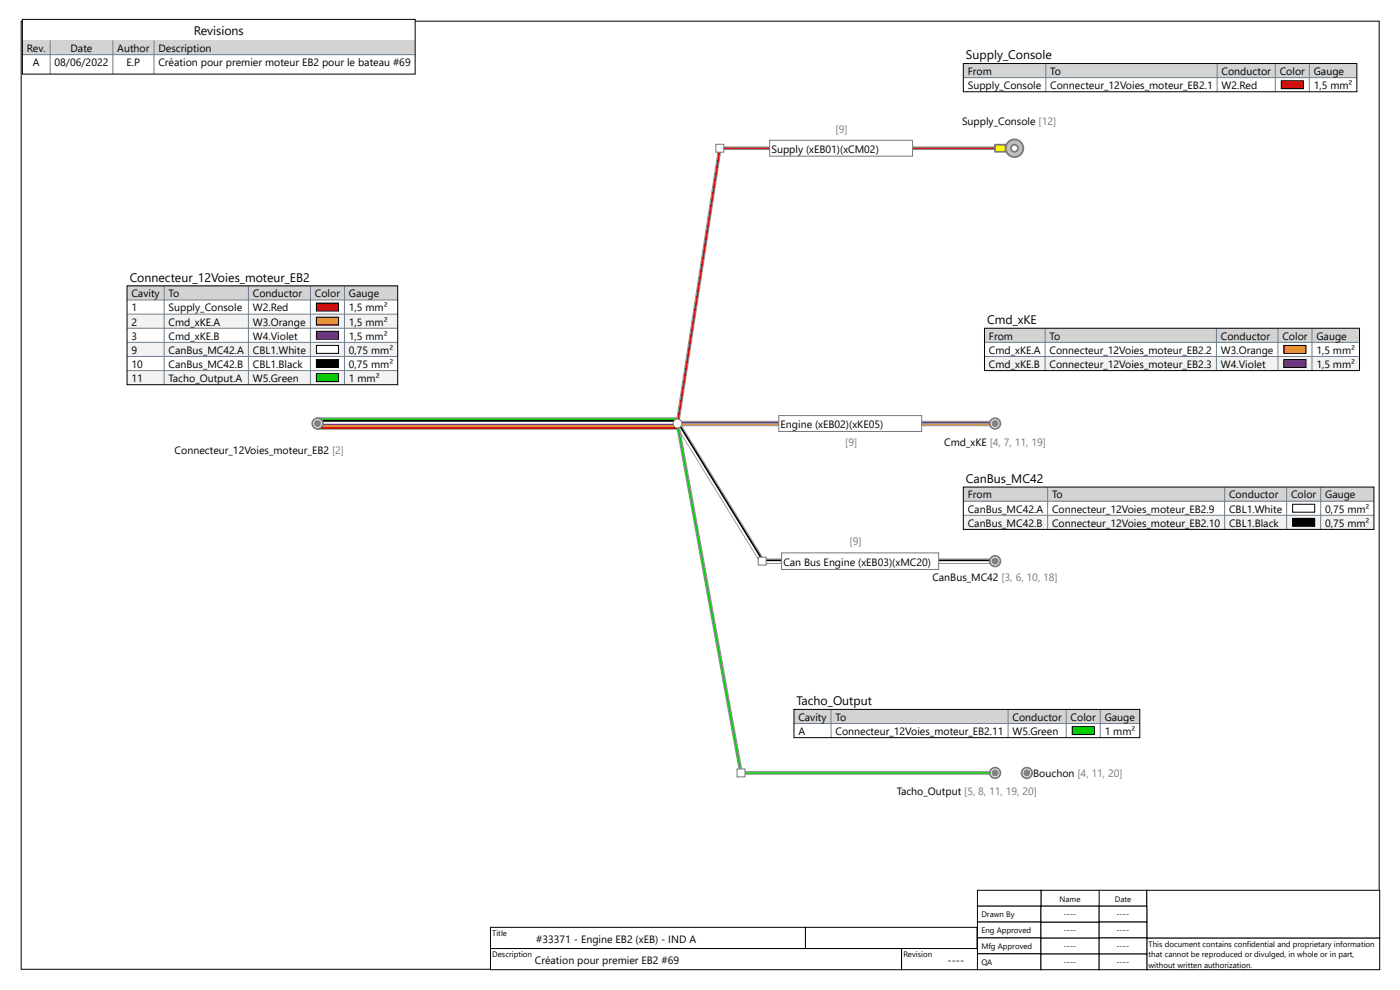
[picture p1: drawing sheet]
<svg xmlns="http://www.w3.org/2000/svg" width="420mm" height="297mm" viewBox="0 0 420 297" stroke-linecap="round" stroke-linejoin="round" font-family="sans-serif">
<path d="M6.4 6.3h407.2v284.4h-407.2z" fill="none" stroke="#000" stroke-width=".3"/>
<path d="M147.1 284.4h123.3v6.4h-123.3z" fill-rule="evenodd" fill="#fff"/>
<path d="M147.1 284.4h123.3v6.4h-123.3z" fill="none" stroke="#000" stroke-width=".3"/>
<path d="M329.7 267h14.3v4.7h-14.3z" fill-rule="evenodd" fill="#fff"/>
<path d="M329.7 267h14.3v4.7h-14.3z" fill="none" stroke="#000" stroke-width=".3"/>
<path d="M312.2 267h17.5v4.7h-17.5z" fill-rule="evenodd" fill="#fff"/>
<path d="M312.2 267h17.5v4.7h-17.5z" fill="none" stroke="#000" stroke-width=".3"/>
<path d="M293.2 267h19v4.7h-19z" fill-rule="evenodd" fill="#fff"/>
<path d="M293.2 267h19v4.7h-19z" fill="none" stroke="#000" stroke-width=".3"/>
<path d="M293.2 271.7h19v4.8h-19z" fill-rule="evenodd" fill="#fff"/>
<path d="M293.2 271.7h19v4.8h-19z" fill="none" stroke="#000" stroke-width=".3"/>
<path d="M293.2 276.5h19v4.8h-19z" fill-rule="evenodd" fill="#fff"/>
<path d="M293.2 276.5h19v4.8h-19z" fill="none" stroke="#000" stroke-width=".3"/>
<path d="M293.2 281.3h19v4.7h-19z" fill-rule="evenodd" fill="#fff"/>
<path d="M293.2 281.3h19v4.7h-19z" fill="none" stroke="#000" stroke-width=".3"/>
<path d="M293.2 286h19v4.8h-19z" fill-rule="evenodd" fill="#fff"/>
<path d="M293.2 286h19v4.8h-19z" fill="none" stroke="#000" stroke-width=".3"/>
<path d="M344 281.3h69.8v9.5h-69.8z" fill-rule="evenodd" fill="#fff"/>
<path d="M344 281.3h69.8v9.5h-69.8z" fill="none" stroke="#000" stroke-width=".3"/>
<path d="M241.4 278.1h51.6v6.3h-51.6z" fill-rule="evenodd" fill="#fff"/>
<path d="M241.4 278.1h51.6v6.3h-51.6z" fill="none" stroke="#000" stroke-width=".3"/>
<path d="M270.4 284.4h22.8v6.4h-22.8z" fill-rule="evenodd" fill="#fff"/>
<path d="M270.4 284.4h22.8v6.4h-22.8z" fill="none" stroke="#000" stroke-width=".3"/>
<path d="M147.1 278.1h94.5v6.3h-94.5z" fill-rule="evenodd" fill="#fff"/>
<path d="M147.1 278.1h94.5v6.3h-94.5z" fill="none" stroke="#000" stroke-width=".3"/>
<path d="M344 267h69.8v14.3h-69.8z" fill-rule="evenodd" fill="#fff"/>
<path d="M344 267h69.8v14.3h-69.8z" fill="none" stroke="#000" stroke-width=".3"/>
<path d="M312.2 286h17.5v4.8h-17.5z" fill-rule="evenodd" fill="#fff"/>
<path d="M312.2 286h17.5v4.8h-17.5z" fill="none" stroke="#000" stroke-width=".3"/>
<path d="M312.2 281.3h17.5v4.7h-17.5z" fill-rule="evenodd" fill="#fff"/>
<path d="M312.2 281.3h17.5v4.7h-17.5z" fill="none" stroke="#000" stroke-width=".3"/>
<path d="M312.2 276.5h17.5v4.8h-17.5z" fill-rule="evenodd" fill="#fff"/>
<path d="M312.2 276.5h17.5v4.8h-17.5z" fill="none" stroke="#000" stroke-width=".3"/>
<path d="M312.2 271.7h17.5v4.8h-17.5z" fill-rule="evenodd" fill="#fff"/>
<path d="M312.2 271.7h17.5v4.8h-17.5z" fill="none" stroke="#000" stroke-width=".3"/>
<path d="M329.7 271.7h14.3v4.8h-14.3z" fill-rule="evenodd" fill="#fff"/>
<path d="M329.7 271.7h14.3v4.8h-14.3z" fill="none" stroke="#000" stroke-width=".3"/>
<path d="M329.7 276.5h14.3v4.8h-14.3z" fill-rule="evenodd" fill="#fff"/>
<path d="M329.7 276.5h14.3v4.8h-14.3z" fill="none" stroke="#000" stroke-width=".3"/>
<path d="M329.7 286h14.3v4.8h-14.3z" fill-rule="evenodd" fill="#fff"/>
<path d="M329.7 286h14.3v4.8h-14.3z" fill="none" stroke="#000" stroke-width=".3"/>
<path d="M329.7 281.3h14.3v4.7h-14.3z" fill-rule="evenodd" fill="#fff"/>
<path d="M329.7 281.3h14.3v4.7h-14.3z" fill="none" stroke="#000" stroke-width=".3"/>
<path d="M6.7 5.8h117.8v16.4h-117.8z" fill-rule="evenodd" fill="#fff"/>
<path d="M6.7 12.2h117.8" fill="none" stroke="#708090" stroke-width=".3"/>
<path d="M6.7 12.2h117.8v4.2h-117.8z" fill-rule="evenodd" fill="#d3d3d3"/>
<path d="M6.7 16.4h117.8M15 12.2v10M33.9 12.2v10M46.2 12.2v10" fill="none" stroke="#708090" stroke-width=".3"/>
<path d="M6.7 5.8h117.8v16.4h-117.8z" fill="none" stroke="#000" stroke-width=".3"/>
<path d="M38.1 85.7h81.2v29.7h-81.2z" fill-rule="evenodd" fill="#fff"/>
<path d="M38.1 85.7h81.2v4.3h-81.2z" fill-rule="evenodd" fill="#d3d3d3"/>
<path d="M38.1 90h81.2" fill="none" stroke="#708090" stroke-width=".3"/>
<path d="M38.1 94.2h81.2v4.2h-81.2z" fill-rule="evenodd" fill="#f2f2f2"/>
<path d="M38.1 94.2h81.2M38.1 98.4h81.2" fill="none" stroke="#708090" stroke-width=".3"/>
<path d="M38.1 102.7h81.2v4.2h-81.2z" fill-rule="evenodd" fill="#f2f2f2"/>
<path d="M38.1 102.7h81.2M38.1 106.9h81.2" fill="none" stroke="#708090" stroke-width=".3"/>
<path d="M38.1 111.1h81.2v4.3h-81.2z" fill-rule="evenodd" fill="#f2f2f2"/>
<path d="M49.2 85.7v29.7M74.5 85.7v29.7M93.1 85.7v29.7M103.3 85.7v29.7M38.1 111.1h81.2" fill="none" stroke="#708090" stroke-width=".3"/>
<path d="M94.9 90.9h6.6v2.4h-6.6z" fill-rule="evenodd" fill="#c00"/>
<path d="M94.9 90.9h6.6v2.4h-6.6z" fill="none" stroke="#000" stroke-width=".3"/>
<path d="M94.9 95.1h6.6v2.4h-6.6z" fill-rule="evenodd" fill="#fb940b"/>
<path d="M94.9 95.1h6.6v2.4h-6.6z" fill="none" stroke="#000" stroke-width=".3"/>
<path d="M94.9 99.4h6.6v2.3h-6.6z" fill-rule="evenodd" fill="#762ca7"/>
<path d="M94.9 99.4h6.6v2.3h-6.6z" fill="none" stroke="#000" stroke-width=".3"/>
<path d="M94.9 103.6h6.6v2.4h-6.6z" fill-rule="evenodd" fill="#fff"/>
<path d="M94.9 103.6h6.6v2.4h-6.6zM94.9 107.8h6.6v2.4h-6.6z" fill="none" stroke="#000" stroke-width=".3"/>
<path d="M94.9 107.8h6.6v2.4h-6.6z" fill-rule="evenodd" fill="#000"/>
<path d="M94.9 112.1h6.6v2.3h-6.6z" fill-rule="evenodd" fill="#0c0"/>
<path d="M38.1 85.7h81.2v29.7h-81.2zM94.9 112.1h6.6v2.3h-6.6z" fill="none" stroke="#000" stroke-width=".3"/>
<path d="M288.9 19h118.1v8.5h-118.1z" fill-rule="evenodd" fill="#fff"/>
<path d="M288.9 19h118.1v4.3h-118.1z" fill-rule="evenodd" fill="#d3d3d3"/>
<path d="M313.7 19v8.5M365.1 19v8.5M382.5 19v8.5M392.7 19v8.5M288.9 23.3h118.1" fill="none" stroke="#708090" stroke-width=".3"/>
<path d="M384.3 24.2h6.6v2.4h-6.6z" fill-rule="evenodd" fill="#c00"/>
<path d="M288.9 19h118.1v8.5h-118.1zM384.3 24.2h6.6v2.4h-6.6z" fill="none" stroke="#000" stroke-width=".3"/>
<path d="M288.9 146h123.2v12.7h-123.2z" fill-rule="evenodd" fill="#fff"/>
<path d="M288.9 146h123.2v4.3h-123.2z" fill-rule="evenodd" fill="#d3d3d3"/>
<path d="M288.9 150.3h123.2" fill="none" stroke="#708090" stroke-width=".3"/>
<path d="M288.9 154.5h123.2v4.2h-123.2z" fill-rule="evenodd" fill="#f2f2f2"/>
<path d="M288.9 154.5h123.2M314.2 146v12.7M367.3 146v12.7M385.9 146v12.7M396.1 146v12.7" fill="none" stroke="#708090" stroke-width=".3"/>
<path d="M387.7 151.2h6.6v2.4h-6.6z" fill-rule="evenodd" fill="#fff"/>
<path d="M288.9 146h123.2v12.7h-123.2zM387.7 151.2h6.6v2.4h-6.6zM387.7 155.4h6.6v2.4h-6.6z" fill="none" stroke="#000" stroke-width=".3"/>
<path d="M387.7 155.4h6.6v2.4h-6.6z" fill-rule="evenodd" fill="#000"/>
<path d="M295.3 98.4h112.4v12.7h-112.4z" fill-rule="evenodd" fill="#fff"/>
<path d="M295.3 98.4h112.4v4.3h-112.4z" fill-rule="evenodd" fill="#d3d3d3"/>
<path d="M295.3 102.7h112.5" fill="none" stroke="#708090" stroke-width=".3"/>
<path d="M295.3 106.9h112.4v4.2h-112.4z" fill-rule="evenodd" fill="#f2f2f2"/>
<path d="M313.4 98.4v12.7M364.8 98.4v12.7M383.3 98.4v12.7M393.5 98.4v12.7M295.3 106.9h112.5" fill="none" stroke="#708090" stroke-width=".3"/>
<path d="M385.1 103.6h6.6v2.4h-6.6z" fill-rule="evenodd" fill="#fb940b"/>
<path d="M385.1 103.6h6.6v2.4h-6.6z" fill="none" stroke="#000" stroke-width=".3"/>
<path d="M385.1 107.8h6.6v2.4h-6.6z" fill-rule="evenodd" fill="#762ca7"/>
<path d="M295.3 98.4h112.4v12.7h-112.4zM385.1 107.8h6.6v2.4h-6.6z" fill="none" stroke="#000" stroke-width=".3"/>
<path d="M238.1 212.7h103.8v8.5h-103.8z" fill-rule="evenodd" fill="#fff"/>
<path d="M238.1 212.7h103.8v4.3h-103.8z" fill-rule="evenodd" fill="#d3d3d3"/>
<path d="M238.1 217h103.8M249.3 212.7v8.5M302.3 212.7v8.5M319.8 212.7v8.5M330 212.7v8.5" fill="none" stroke="#708090" stroke-width=".3"/>
<path d="M321.6 217.9h6.6v2.4h-6.6z" fill-rule="evenodd" fill="#0c0"/>
<path d="M238.1 212.7h103.8v8.5h-103.8zM321.6 217.9h6.6v2.4h-6.6z" fill="none" stroke="#000" stroke-width=".3"/>
<path d="M202.6 127.3l25.4 41.3M203.8 126.7l25.4 41.2M228.6 168.9h69.9M228.6 167.6h69.9" fill="none" stroke="#8c8c8c" stroke-width=".3"/>
<path d="M203 127.1l25.4 41.3M228.6 168.5h69.9" fill="none" stroke="#fff" stroke-width=".53"/>
<path d="M203.4 126.9l25.4 41.2M228.6 168h69.9" fill="none" stroke="#000" stroke-width=".53"/>
<path d="M227.4 167.1h2.4v2.4h-2.4z" fill-rule="evenodd" fill="#fff"/>
<path d="M227.4 167.1h2.4v2.4h-2.4z" fill="none" stroke="#787878" stroke-width=".3"/>
<path d="M215.5 44.4l-12.7 82.5M215.9 44.8h82.6M215.9 44.1h82.6M216.3 44.5l-12.7 82.6" fill="none" stroke="#8c8c8c" stroke-width=".3"/>
<path d="M298.5 44.4h-82.6l-12.7 82.6" fill="none" stroke="#c00" stroke-width=".53"/>
<path d="M214.7 43.3h2.4v2.3h-2.4z" fill-rule="evenodd" fill="#fff"/>
<path d="M214.7 43.3h2.4v2.3h-2.4z" fill="none" stroke="#787878" stroke-width=".3"/>
<path d="M202.8 127.1l19.1 104.7M203.2 127.7h95.3M203.2 126.3h95.3M203.6 126.9l19 104.8M222.3 232.2h76.2M222.3 231.4h76.2" fill="none" stroke="#8c8c8c" stroke-width=".3"/>
<path d="M203.2 127.3h95.3" fill="none" stroke="#fb940b" stroke-width=".53"/>
<path d="M203.2 126.7h95.3" fill="none" stroke="#762ca7" stroke-width=".53"/>
<path d="M203.2 127l19.1 104.8h76.2" fill="none" stroke="#0c0" stroke-width=".53"/>
<path d="M221.1 230.6h2.3v2.4h-2.3z" fill-rule="evenodd" fill="#fff"/>
<path d="M221.1 230.6h2.3v2.4h-2.3z" fill="none" stroke="#787878" stroke-width=".3"/>
<path d="M95.3 128.7h107.9M95.3 125.3h107.9" fill="none" stroke="#8c8c8c" stroke-width=".3"/>
<path d="M95.3 128.3h107.9" fill="none" stroke="#c00" stroke-width=".53"/>
<path d="M95.3 127.8h107.9" fill="none" stroke="#fb940b" stroke-width=".53"/>
<path d="M95.3 127.3h107.9" fill="none" stroke="#762ca7" stroke-width=".53"/>
<path d="M95.3 126.7h107.9" fill="none" stroke="#fff" stroke-width=".53"/>
<path d="M95.3 126.2h107.9" fill="none" stroke="#000" stroke-width=".53"/>
<path d="M95.3 125.7h107.9" fill="none" stroke="#0c0" stroke-width=".53"/>
<circle cx="203.2" cy="127" r="1.32" fill="#fff"/>
<circle cx="203.2" cy="127" r="1.32" fill="none" stroke="#787878" stroke-width=".3"/>
<path d="M298.5 43.4h3.1v2.1h-3.1z" fill-rule="evenodd" fill="#ff0"/>
<path d="M298.5 43.4h3.1v2.1h-3.1z" fill="none" stroke="#787878" stroke-width=".53"/>
<circle cx="304.3" cy="44.5" r="2.65" fill="#c0c0c0"/>
<circle cx="304.3" cy="44.5" r="2.65" fill="none" stroke="#787878" stroke-width=".53"/>
<circle cx="304.3" cy="44.5" r="1.06" fill="#fff"/>
<circle cx="304.3" cy="44.5" r="1.06" fill="none" stroke="#787878" stroke-width=".53"/>
<circle cx="95.3" cy="127" r="1.59" fill="#fff"/>
<circle cx="95.3" cy="127" r="1.59" fill="none" stroke="#787878" stroke-width=".53"/>
<circle cx="95.2" cy="127" r="1.06" fill="#808080"/>
<circle cx="298.5" cy="168.3" r="1.59" fill="#fff"/>
<circle cx="298.5" cy="168.3" r="1.59" fill="none" stroke="#787878" stroke-width=".53"/>
<circle cx="298.4" cy="168.3" r="1.06" fill="#808080"/>
<circle cx="298.5" cy="127" r="1.59" fill="#fff"/>
<circle cx="298.5" cy="127" r="1.59" fill="none" stroke="#787878" stroke-width=".53"/>
<circle cx="298.4" cy="127" r="1.06" fill="#808080"/>
<circle cx="298.5" cy="231.8" r="1.59" fill="#fff"/>
<circle cx="298.5" cy="231.8" r="1.59" fill="none" stroke="#787878" stroke-width=".53"/>
<circle cx="298.4" cy="231.8" r="1.06" fill="#808080"/>
<circle cx="308" cy="231.8" r="1.59" fill="#fff"/>
<circle cx="308" cy="231.8" r="1.59" fill="none" stroke="#787878" stroke-width=".53"/>
<circle cx="308" cy="231.8" r="1.06" fill="#808080"/>
<path d="M234.4 165.8h47.1v5h-47.1z" fill-rule="evenodd" fill="#fff"/>
<path d="M234.4 165.8h47.1v5h-47.1z" fill="none" stroke="#787878" stroke-width=".3"/>
<path d="M233.6 124.6h42.8v4.8h-42.8z" fill-rule="evenodd" fill="#fff"/>
<path d="M233.6 124.6h42.8v4.8h-42.8z" fill="none" stroke="#787878" stroke-width=".3"/>
<path d="M230.8 42.1h42.9v4.7h-42.9z" fill-rule="evenodd" fill="#fff"/>
<path d="M230.8 42.1h42.9v4.7h-42.9z" fill="none" stroke="#787878" stroke-width=".3"/>
<g font-size="3.7">
<text x="58.1" y="10.5">Revisions</text>
<text x="289.7" y="17.8">Supply_Console</text>
<text x="38.9" y="84.4">Connecteur_12Voies_moteur_EB2</text>
<text x="296.1" y="97.1">Cmd_xKE</text>
<text x="289.7" y="144.8">CanBus_MC42</text>
<text x="238.9" y="211.4">Tacho_Output</text>
</g>
<g font-size="3.2">
<text x="8" y="15.6">Rev.</text>
<text x="21.2" y="15.6">Date</text>
<text x="35.2" y="15.6">Author</text>
<text x="47.5" y="15.6">Description</text>
<text x="9.9" y="19.8">A</text>
<text x="16.4" y="19.8">08/06/2022</text>
<text x="38" y="19.8">E.P</text>
<text x="47.5" y="19.8">Création pour premier moteur EB2 pour le bateau #69</text>
<text x="290.2" y="22.5">From</text>
<text x="315" y="22.5">To</text>
<text x="366.4" y="22.5">Conductor</text>
<text x="383.8" y="22.5">Color</text>
<text x="394" y="22.5">Gauge</text>
<text x="290.2" y="26.7">Supply_Console</text>
<text x="315" y="26.7">Connecteur_12Voies_moteur_EB2.1</text>
<text x="366.4" y="26.7">W2.Red</text>
<text x="394" y="26.7">1,5 mm²</text>
<text x="288.5" y="37.6">Supply_Console [12]</text>
<text x="231.4" y="45.8">Supply (xEB01)(xCM02)</text>
<text x="39.4" y="89.2">Cavity</text>
<text x="50.6" y="89.2">To</text>
<text x="75.8" y="89.2">Conductor</text>
<text x="94.4" y="89.2">Color</text>
<text x="104.6" y="89.2">Gauge</text>
<text x="39.4" y="93.4">1</text>
<text x="50.6" y="93.4">Supply_Console</text>
<text x="75.8" y="93.4">W2.Red</text>
<text x="104.6" y="93.4">1,5 mm²</text>
<text x="39.4" y="97.6">2</text>
<text x="39.4" y="101.9">3</text>
<text x="50.6" y="97.6">Cmd_xKE.A</text>
<text x="50.6" y="101.9">Cmd_xKE.B</text>
<text x="75.8" y="97.6">W3.Orange</text>
<text x="75.8" y="101.9">W4.Violet</text>
<text x="104.6" y="97.6">1,5 mm²</text>
<text x="104.6" y="101.9">1,5 mm²</text>
<text x="296.6" y="101.9">From</text>
<text x="314.8" y="101.9">To</text>
<text x="366.2" y="101.9">Conductor</text>
<text x="384.6" y="101.9">Color</text>
<text x="394.8" y="101.9">Gauge</text>
<text x="39.4" y="106.1">9</text>
<text x="50.6" y="106.1">CanBus_MC42.A</text>
<text x="75.8" y="106.1">CBL1.White</text>
<text x="104.6" y="106.1">0,75 mm²</text>
<text x="296.6" y="106.1">Cmd_xKE.A</text>
<text x="314.8" y="106.1">Connecteur_12Voies_moteur_EB2.2</text>
<text x="366.2" y="106.1">W3.Orange</text>
<text x="394.8" y="106.1">1,5 mm²</text>
<text x="39.4" y="110.3">10</text>
<text x="50.6" y="110.3">CanBus_MC42.B</text>
<text x="75.8" y="110.3">CBL1.Black</text>
<text x="104.6" y="110.3">0,75 mm²</text>
<text x="296.6" y="110.3">Cmd_xKE.B</text>
<text x="314.8" y="110.3">Connecteur_12Voies_moteur_EB2.3</text>
<text x="366.2" y="110.3">W4.Violet</text>
<text x="394.8" y="110.3">1,5 mm²</text>
<text x="39.4" y="114.6">11</text>
<text x="50.6" y="114.6">Tacho_Output.A</text>
<text x="75.8" y="114.6">W5.Green</text>
<text x="104.6" y="114.6">1 mm²</text>
<text x="234.1" y="128.3">Engine (xEB02)(xKE05)</text>
<text x="52.4" y="136">Connecteur_12Voies_moteur_EB2 [2]</text>
<text x="283.2" y="133.6">Cmd_xKE [4, 7, 11, 19]</text>
<text x="290.2" y="149.5">From</text>
<text x="315.5" y="149.5">To</text>
<text x="368.6" y="149.5">Conductor</text>
<text x="387.2" y="149.5">Color</text>
<text x="397.4" y="149.5">Gauge</text>
<text x="290.2" y="153.7">CanBus_MC42.A</text>
<text x="315.5" y="153.7">Connecteur_12Voies_moteur_EB2.9</text>
<text x="368.6" y="153.7">CBL1.White</text>
<text x="397.4" y="153.7">0,75 mm²</text>
<text x="290.2" y="157.9">CanBus_MC42.B</text>
<text x="315.5" y="157.9">Connecteur_12Voies_moteur_EB2.10</text>
<text x="368.6" y="157.9">CBL1.Black</text>
<text x="397.4" y="157.9">0,75 mm²</text>
<text x="235" y="169.6">Can Bus Engine (xEB03)(xMC20)</text>
<text x="279.6" y="174.4">CanBus_MC42 [3, 6, 10, 18]</text>
<text x="239.4" y="216.2">Cavity</text>
<text x="239.4" y="220.4">A</text>
<text x="250.6" y="216.2">To</text>
<text x="250.6" y="220.4">Connecteur_12Voies_moteur_EB2.11</text>
<text x="303.7" y="216.2">Conductor</text>
<text x="303.7" y="220.4">W5.Green</text>
<text x="321.1" y="216.2">Color</text>
<text x="331.3" y="216.2">Gauge</text>
<text x="331.3" y="220.4">1 mm²</text>
<text x="309.9" y="233.1">Bouchon [4, 11, 20]</text>
<text x="268.9" y="238.4">Tacho_Output [5, 8, 11, 19, 20]</text>
<text x="160.8" y="282.8">#33371 - Engine EB2 (xEB) - IND A</text>
<text x="160.4" y="288.9">Création pour premier EB2 #69</text>
<text x="284.2" y="288.9">----</text>
</g>
<g font-size="3.2" fill="#797979">
<text x="250.6" y="39.9">[9]</text>
<text x="253.5" y="133.6">[9]</text>
<text x="254.8" y="163.5">[9]</text>
</g>
<g font-size="2.4">
<text x="294.3" y="275.1">Drawn By</text>
<text x="317.8" y="270.3">Name</text>
<text x="319" y="275.1">----</text>
<text x="334.3" y="270.3">Date</text>
<text x="334.9" y="275.1">----</text>
<text x="147.6" y="280.6">Title</text>
<text x="294.3" y="279.9">Eng Approved</text>
<text x="319" y="279.9">----</text>
<text x="334.9" y="279.9">----</text>
<text x="147.6" y="287">Description</text>
<text x="270.9" y="287">Revision</text>
<text x="294.3" y="284.6">Mfg Approved</text>
<text x="319" y="284.6">----</text>
<text x="334.9" y="284.6">----</text>
<text x="344.5" y="283.8">This document contains confidential and proprietary information</text>
<text x="344.5" y="287">that cannot be reproduced or divulged, in whole or in part,</text>
<text x="294.3" y="289.4">QA</text>
<text x="319" y="289.4">----</text>
<text x="334.9" y="289.4">----</text>
<text x="344.5" y="290.2">without written authorization.</text>
</g>
</svg>
